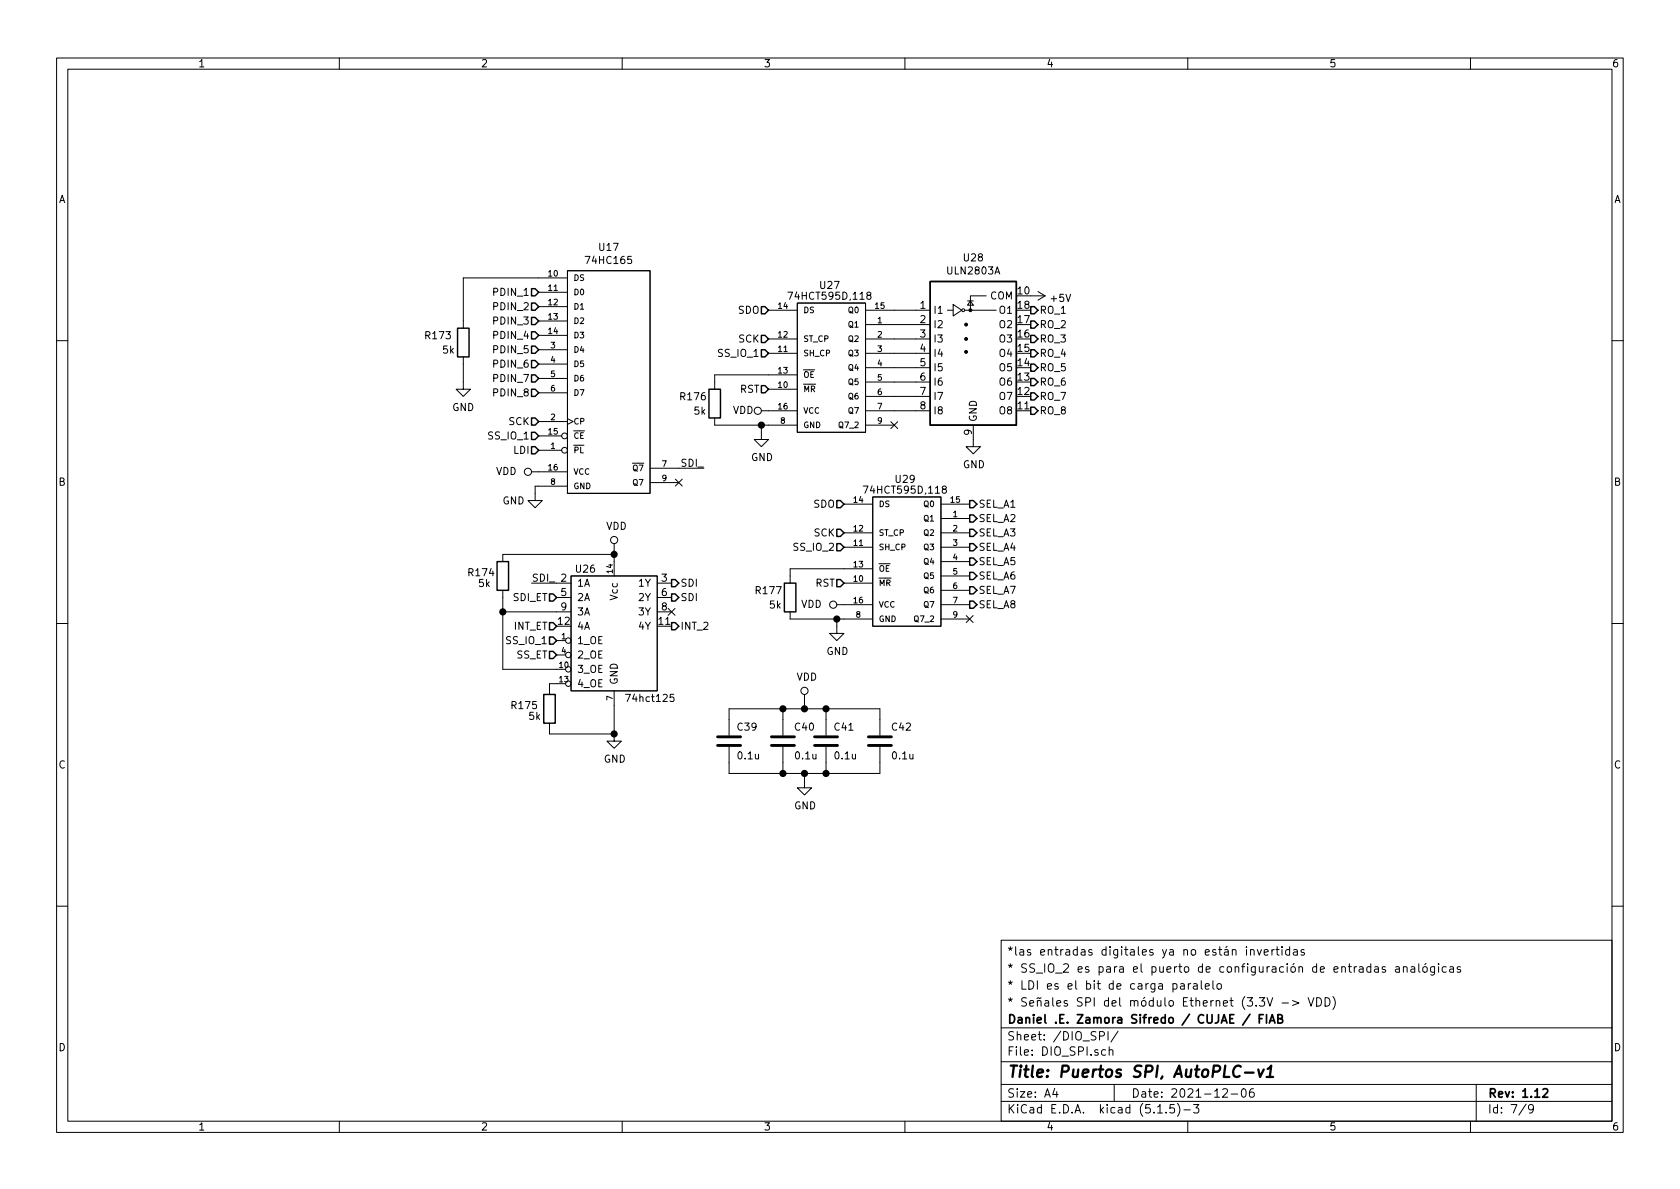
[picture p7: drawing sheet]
<svg xmlns="http://www.w3.org/2000/svg" width="297mm" height="210mm" viewBox="0 0 297 210" stroke-linecap="round" stroke-linejoin="round" font-family="sans-serif">
<g fill="none" stroke="#000" stroke-width=".18">
<path d="M10 10.3h277v189.9h-277zM12 12.2h273v186.1h-273zM60 10.3v1.9M110 10.3v1.9M160 10.3v1.9M210 10.3v1.9M260 10.3v1.9M95.2 51.7h5.1M95.2 54.2h5.1M95.2 56.8h5.1M95.2 59.3h5.1M100.3 47.9h14.6v39.3h-14.6z"/>
<path d="M100.3 49.1h-18.4v8.9M135.9 54.9h5.1M135.9 59.9h5.1M139.3 51.7h.8l-.5 1.2M141 53.6h12v22.8h-12zM153 54.9h11.5M153 57.4h11.5M153 59.9h11.5M153.5 52.2l-.2-.1v-.3l.4-.1 .3 .2-.1 .2-.5 .2-.1 .1v.4l.2 .1h.4l.1-.2v-.3l-.3-.2M167.5 54.9h1M168.5 53.8l1.6 1.1-1.6 1zM170.6 54.9h5.5"/>
<path d="M171.1 53.2h1M171.6 53.2l.5 .8h-1zM174.4 52.3h-2.8v2.6M182.2 52.3h2.6M183.5 51.6l1.3 .7M184.8 52.3l-1.3 .8M10 60.2h2M81.9 63.1v5.7h1.3l-1.3 1.3-1.3-1.3h1.3M95.2 79.6h4.1M95.2 77.1h4.1M95.2 74.5h5.1M95.2 61.8h5.1"/>
<path d="M95.2 64.4h5.1M95.2 66.9h5.1M95.2 69.5h5.1M100.3 74l1 .5-1 .6M126.4 73.9v1.3h14.6M134.6 75.2v2.5h1.3l-1.3 1.3-1.3-1.3h1.3M134.6 72.6h6.4M135.9 62.5h5.1M135.9 68.8h5.1M141 66.3h-14.6v2.5M153 76.4h.1M153 72.6h11.5"/>
<path d="M153 62.5h11.5M153 65h11.5M153 67.6h11.5M153 70.1h11.5M153 75.2h5.1M157.5 74.6l1.2 1.2M158.7 74.6l-1.2 1.2M172.1 75.2v3.8h1.3l-1.3 1.3-1.3-1.3h1.3M285 60.2h2M94 83.4h6.3M100.3 86h-5.7v2.5h1.3l-1.3 1.3-1.3-1.3h1.3M108.6 98h-19.7v1.3"/>
<path d="M108.6 96.1v5.7M114.9 82.8h9.6M114.9 85.3h5.1M119.4 84.7l1.2 1.2M120.6 84.7l-1.2 1.2M149.2 96.8h5.1M149.2 94.2h5.1M149.2 89.1h5.1M152.6 85.9h.9l-.6 1.3M154.3 87.9h12.1v22.8h-12.1zM166.4 91.7h5M166.4 96.8h5"/>
<path d="M166.4 94.2h5M166.4 89.1h5M166.4 99.3h5M166.9 86.5l-.3-.1v-.3l.5-.2 .2 .3v.2l-.6 .2-.1 .1v.4l.3 .1h.3l.1-.2v-.3l-.2-.2M10 110.3h2M88.9 104.4v14h11.1M88.9 108.2h12.1M94 103.1h7M97.2 100.6h.1M97.2 108.2h.1M98.4 113.3h1.6M98.4 115.8h1.6"/>
<path d="M98.4 105.7h2.6M101 101.8h15.2v20.4h-15.2zM116.2 103.1h2.5M116.2 105.7h2.5M116.2 108.2h2.5M118.1 107.6l1.3 1.2M119.4 107.6l-1.3 1.2M139.7 108.2v1.3h14.6M148 109.5v2.5h1.2l-1.2 1.3-1.3-1.3h1.3M148 106.9h6.3M149.2 103.1h5.1M154.3 100.6h-14.6v2.5"/>
<path d="M166.4 110.7h.1M166.4 106.9h5M166.4 101.8h5M166.4 104.4h5M166.4 109.5h5M170.8 108.9l1.3 1.2M172.1 108.9l-1.3 1.2M285 110.3h2M97.2 127.9v1.9h11.4M100 120.9h-2.8v1.9M108.6 129.8v1.3h1.3l-1.3 1.2-1.3-1.2h1.3M108.6 122.2v7.6"/>
<path d="M110.6 122.8h.9l-.6 1.2M119.1 122.8h-.6v.6l.1-.1h.5v.6l-.2 .1-.4-.1M128.9 130v-4.7h26.7v4.7M128.9 132.1v4.7h26.7v-4.7M138.4 125.3v4.7M138.4 132.1v4.7M142.2 136.8v2.5h1.3l-1.3 1.3-1.2-1.3h1.2M142.2 122.8v2.5M146 125.3v4.7M146 132.1v4.7M10 160.2h2M177 166.3h108v32h-108z"/>
<path d="M207.4 174l.4-.1 .3 .3v.6l-.3 .1-.4-.1M208.8 174h.5l.1 .9M209.4 174.3l-.5 .1a.29 .29 0 0 0-.2 .2 .29 .29 0 0 0 .2 .3l.5-.1M210.1 173.9v1M210.5 173.9l-.4 .3M211 174h.6l.1 .9M211.7 174.3l-.5 .1a.29 .29 0 0 0-.2 .2 .29 .29 0 0 0 .2 .3l.5-.1M212.4 173.4v1.3l.2 .2M213.1 174.4l.7-.1-.1-.3-.4-.1-.2 .2 .1 .7h.5M214.5 173.4v1.3l.2 .2M215.2 174.1l.3-.2 .4 .2v.7l-.2 .1-.5-.1zM220.4 167.4v.2"/>
<path d="M220.4 167.9v1M221.1 168l.2-.1 .4 .1v.9M221.1 167.9v1M222.3 167.9l.4 1 .3-1M223.5 168.4l.7-.1v-.3l-.5-.1-.2 .2 .1 .7h.6M224 176.4l.5 1.5 .5-1.5M224.9 167.9v1M225.3 167.9l-.4 .1v.2M225.6 167.9h.6M225.8 167.4v1.3l.4 .2M226.7 167.4v.2M226.7 177.4h1.1"/>
<path d="M226.7 167.9v1M228 168l-.4-.1-.3 .3 .1 .6 .2 .1 .4-.1M228 167.4v1.5M228.5 176.9l1.2 .5-1.2 .4M228.7 168h.6l.1 .9M229.4 168.3h-.5l-.2 .2 .2 .4 .5-.1M230.6 168l-.4-.1-.2 .2 .1 .2 .5 .2v.3h-.6M231.3 176.4l.5 1.5 .5-1.5M232.8 176.4a.76 .76 0 0 1 .9 .8 .76 .76 0 0 1-.9 .7zM234.3 176.4a.76 .76 0 0 1 .9 .8 .76 .76 0 0 1-.9 .7zM235.7 176.2a1.71 1.71 0 0 1 0 2.3M243.1 171h.5l.1 .9"/>
<path d="M243.7 171.3l-.5 .1-.2 .2 .2 .3h.5M244.9 171l-.3-.1-.2 .2v.3l.5 .1v.4h-.5M246.8 171h.6v.9M247.4 171.3l-.5 .1-.2 .2 .2 .3h.5M248.1 171.1l.1-.1a.37 .37 0 0 1 .6 .1v.8M248.1 170.9v1M249.5 171h.6v.9M250.1 171.3l-.5 .1a.29 .29 0 0 0-.2 .2 .29 .29 0 0 0 .2 .3h.5M250.9 170.4v1.3l.2 .2M251.6 171.1l.3-.2 .4 .2v.5l-.1 .3h-.3l-.3-.1zM252.1 170.4l-.2 .2M253.6 170.9v1.3l-.2 .2h-.4"/>
<path d="M253.6 171l-.4-.1-.3 .3 .1 .6 .2 .1h.4M254.4 170.4v.2M254.4 170.9v1M255.7 171l-.4-.1-.3 .3 .1 .6 .2 .1h.4M256.4 171h.5l.1 .9M257 171.3l-.5 .1a.29 .29 0 0 0-.2 .2 .29 .29 0 0 0 .2 .3h.5M258.2 171a.37 .37 0 0 0-.6 .1l.1 .3 .5 .1 .1 .1-.2 .3h-.5M285 160.2h2M60 198.3v1.9M110 198.3v1.9M160 198.3v1.9M177 194.8h108"/>
<path d="M177 191.8h108M177 187.8h108M177 181.8h108M186.5 192.5l-.4 1h1M186.8 193v1M194.4 183.2l.7-.1 .2-.2-.1-.3-.2-.2h-.6v1.5M195.5 185.7l-.5-.1-.2 .3v.6l.2 .1 .5-.1M195.9 182.4v1.5M196.1 185.7h.1a.37 .37 0 0 1 .6 .1v.8M196.1 185.1v1.5M197 191.8v3M197.7 182.3l-1.3 2"/>
<path d="M204.7 196.8h.8M206.2 196.7v.1M207.6 195.3h-.7l-.1 .7 .2-.1 .5 .1 .2 .2-.1 .5-.2 .1-.6-.1M208.2 195.1a1.71 1.71 0 0 1 0 2.3M209.3 196.3h1.2M210 198.3v1.9M211 195.3h1l-.5 .6 .4 .1v.7l-.2 .1-.7-.1M216.2 192.7l.2-.2h.4l.2 .5-.9 1h.9M217.7 193.5h1.1M219.6 192.7l.4-.2a.94 .94 0 0 1 0 1.5 .82 .82 0 0 1-.4-1.3zM221.6 192.5a.59 .59 0 0 0-.7 .7l.1 .7 .2 .1 .5-.1 .1-.5-.2-.2-.4-.1-.3 .3M260 198.3v1.9"/>
<path d="M261 191.8v6.5M269.8 195.2l-1.2 2M271.1 196l-.3 .3-.4-.1-.1-.2v-.4l.1-.2 .4-.1 .2 .2a1.19 1.19 0 0 1-.2 1.2l-.4 .1"/>
<circle cx="170.3" cy="54.9" r=".25"/>
<circle cx="99.8" cy="77.1" r=".51"/>
<circle cx="99.8" cy="79.6" r=".51"/>
<circle cx="134" cy="72.6" r=".63"/>
<circle cx="93.3" cy="83.4" r=".63"/>
<circle cx="108.6" cy="95.5" r=".63"/>
<circle cx="100.5" cy="115.8" r=".48"/>
<circle cx="100.5" cy="113.3" r=".48"/>
<circle cx="100.5" cy="118.4" r=".48"/>
<circle cx="147.3" cy="106.9" r=".63"/>
<circle cx="100.5" cy="120.9" r=".48"/>
<circle cx="142.2" cy="122.2" r=".63"/>
</g>
<path d="M221 179.3l-1.3 2M223.4 179.4h-.7v1.5M223.9 179.4v1.5M222.7 180.1h.4M224.4 180.9l.5-1.5 .5 1.5M224.6 180.5h.7M225.9 180.1h.5l.2-.1 .1-.3-.3-.3h-.5v1.5h.6l.3-.3a.41 .41 0 0 0-.4-.5M272.8 192.7l.2-.2h.4l.3 .5-1 1h1" fill="none" stroke="#000" stroke-width=".3"/>
<path d="M220.1 189.7h1.5M222.5 189.1l.3 1.3 .6-1.3M224 190.4h1.1M224.1 189l.7-.6-.3 2" fill="none" stroke="#000" stroke-width=".41"/>
<g fill="none" stroke="#000" stroke-width=".25">
<path d="M80.9 58h2v5.1h-2zM94 58.7h.6l.6 .6-.6 .6h-.6zM94 56.1h.6l.6 .7-.6 .6h-.6zM94 53.6h.6l.6 .6-.6 .7h-.6zM94 51h.6l.6 .7-.6 .6h-.6zM134.6 59.3h.7l.6 .6-.6 .7h-.7zM134.6 54.2h.7l.6 .7-.6 .6h-.7zM164.5 49.8h15.2v25.4h-15.2zM182.2 59.3h.7l.6 .6-.6 .7h-.7zM182.2 56.8h.7l.6 .6-.6 .6h-.7zM182.2 54.2h.7l.6 .7-.6 .6h-.7zM94 73.9h.6l.6 .6-.6 .7h-.6z"/>
<path d="M94 68.8h.6l.6 .7-.6 .6h-.6zM94 66.3h.6l.6 .6-.6 .7h-.6zM94 63.7h.6l.6 .7-.6 .6h-.6zM94 61.2h.6l.6 .6-.6 .7h-.6zM94 76.4h.6l.6 .7-.6 .6h-.6zM94 79h.6l.6 .6-.6 .7h-.6zM125.3 68.8h2.1v5.1h-2.1zM134.6 61.8h.7l.6 .7-.6 .6h-.7zM134.6 68.2h.7l.6 .6-.6 .7h-.7zM182.2 66.9h.7l.6 .7-.6 .6h-.7zM182.2 64.4h.7l.6 .6-.6 .7h-.7zM182.2 61.8h.7l.6 .7-.6 .6h-.7z"/>
<path d="M182.2 69.5h.7l.6 .6-.6 .6h-.7zM182.2 72h.7l.6 .6-.6 .7h-.7zM87.9 99.3h2v5.1h-2zM148 93.6h.6l.6 .6-.6 .7h-.6zM148 88.5h.6l.6 .6-.6 .7h-.6zM148 96.1h.6l.6 .7-.6 .6h-.6zM171.4 88.5h.7l.6 .6-.6 .7h-.7zM171.4 91.1h.7l.6 .6-.6 .6h-.7zM171.4 98.7h.7l.6 .6-.6 .6h-.7zM171.4 96.1h.7l.6 .7-.6 .6h-.7zM171.4 93.6h.7l.6 .6-.6 .7h-.7zM97.2 115.2h.6l.6 .6-.6 .7h-.6z"/>
<path d="M97.2 110.1h.6l.6 .6-.6 .7h-.6zM97.2 105h.6l.6 .7-.6 .6h-.6zM97.2 112.6h.6l.6 .7-.6 .6h-.6zM118.7 102.5h.7l.6 .6-.6 .7h-.7zM118.7 110.1h.7l.6 .6-.6 .7h-.7zM118.7 105h.7l.6 .7-.6 .6h-.7zM138.7 103.1h2v5.1h-2zM148 102.5h.6l.6 .6-.6 .7h-.6zM171.4 106.3h.7l.6 .6-.6 .7h-.7zM171.4 103.8h.7l.6 .6-.6 .6h-.7zM171.4 101.2h.7l.6 .6-.6 .7h-.7zM96.1 122.8h2.1v5.1h-2.1z"/>
</g>
<g fill="#000" stroke="#000" stroke-width=".18">
<circle cx="170.8" cy="57.4" r=".25"/>
<circle cx="170.8" cy="59.9" r=".25"/>
<circle cx="171.6" cy="54.9" r=".25"/>
<circle cx="170.8" cy="62.2" r=".25"/>
</g>
<path d="M126.9 131.8h4M126.9 130.3h4M136.4 131.8h4.1M136.4 130.3h4.1M144 131.8h4.1M144 130.3h4.1M153.5 131.8h4.1M153.5 130.3h4.1" fill="none" stroke="#000" stroke-width=".51"/>
<g fill="#000" stroke="#000" stroke-width=".25">
<circle cx="134.6" cy="75.2" r=".51"/>
<circle cx="108.6" cy="98" r=".51"/>
<circle cx="88.9" cy="108.2" r=".51"/>
<circle cx="148" cy="109.5" r=".51"/>
<circle cx="108.6" cy="129.8" r=".51"/>
<circle cx="138.4" cy="125.3" r=".51"/>
<circle cx="138.4" cy="136.8" r=".51"/>
<circle cx="142.2" cy="125.3" r=".51"/>
<circle cx="142.2" cy="136.8" r=".51"/>
<circle cx="146.1" cy="125.3" r=".51"/>
<circle cx="146.1" cy="136.8" r=".51"/>
</g>
<text font-size="2.8" x="178" y="190.5">Title: Puertos SPI, AutoPLC-v1</text>
<g font-size="2.1">
<text x="178" y="172">* SS_IO_2 es para el puerto de configuración de entradas analógicas</text>
<text x="178" y="169">*las entradas digitales ya no están invertidas</text>
<text x="178" y="178">* Señales SPI del módulo Ethernet (3.3V -&gt; VDD)</text>
<text x="178" y="175">* LDI es el bit de carga paralelo</text>
<text x="178" y="184">Sheet: /DIO_SPI/</text>
<text x="178" y="181">Daniel .E. Zamora Sifredo / CUJAE / FIAB</text>
<text x="178" y="186.7">File: DIO_SPI.sch</text>
<text x="178" y="196.9">KiCad E.D.A. kicad (5.1.5)-3</text>
<text x="178" y="194.1">Size: A4</text>
<text x="200" y="194.1">Date: 2021-12-06</text>
<text x="263" y="194.1">Rev: 1.12</text>
<text x="263" y="196.9">Id: 7/9</text>
</g>
<g font-size="1.8">
<text x="35" y="11.9">1</text>
<text x="85" y="11.9">2</text>
<text x="135" y="11.9">3</text>
<text x="185" y="11.9">4</text>
<text x="235" y="11.9">5</text>
<text x="285" y="11.9">6</text>
<text x="10.4" y="35.9">A</text>
<text x="285.4" y="35.9">A</text>
<text x="103.9" y="46.7">74HC165</text>
<text x="106" y="44.4">U17</text>
<text x="170.5" y="46.2">U28</text>
<text x="87.5" y="52.3">PDIN_1</text>
<text x="140.1" y="53">74HCT595D,118</text>
<text x="145.1" y="51.1">U27</text>
<text x="167.7" y="48.5">ULN2803A</text>
<text x="175.1" y="53">COM</text>
<text x="180" y="52.1">10</text>
<text x="185.9" y="53.4">+5V</text>
<text x="75.3" y="60">R173</text>
<text x="87.5" y="59.9">PDIN_4</text>
<text x="87.5" y="57.4">PDIN_3</text>
<text x="87.5" y="54.9">PDIN_2</text>
<text x="130.5" y="55.5">SDO</text>
<text x="162.7" y="54.6">1</text>
<text x="162.7" y="57.1">2</text>
<text x="162.7" y="59.7">3</text>
<text x="165" y="55.5">I1</text>
<text x="165" y="58">I2</text>
<text x="176.8" y="58">O2</text>
<text x="176.8" y="55.5">O1</text>
<text x="180" y="59.7">16</text>
<text x="180" y="57.1">17</text>
<text x="180" y="54.6">18</text>
<text x="183.8" y="58">RO_2</text>
<text x="183.8" y="55.5">RO_1</text>
<text x="78.3" y="62.5">5k</text>
<text x="87.5" y="65">PDIN_6</text>
<text x="87.5" y="62.5">PDIN_5</text>
<text x="127.2" y="63.1">SS_IO_1</text>
<text x="130.6" y="60.6">SCK</text>
<text x="162.7" y="62.2">4</text>
<text x="162.7" y="64.8">5</text>
<text x="165" y="60.6">I3</text>
<text x="165" y="63.1">I4</text>
<text x="165" y="65.7">I5</text>
<text x="176.8" y="65.7">O5</text>
<text x="176.8" y="63.1">O4</text>
<text x="176.8" y="60.6">O3</text>
<text x="180" y="64.8">14</text>
<text x="180" y="62.2">15</text>
<text x="183.8" y="65.7">RO_5</text>
<text x="183.8" y="63.1">RO_4</text>
<text x="183.8" y="60.6">RO_3</text>
<text x="87.5" y="70.1">PDIN_8</text>
<text x="87.5" y="67.6">PDIN_7</text>
<text x="120.4" y="70.8">R176</text>
<text x="130.8" y="69.5">RST</text>
<text x="162.7" y="67.3">6</text>
<text x="162.7" y="69.8">7</text>
<text x="165" y="68.2">I6</text>
<text x="165" y="70.7">I7</text>
<text x="176.8" y="70.7">O7</text>
<text x="176.8" y="68.2">O6</text>
<text x="180" y="69.8">12</text>
<text x="180" y="67.3">13</text>
<text x="183.8" y="68.2">RO_6</text>
<text x="183.8" y="70.7">RO_7</text>
<text x="80" y="72.7">GND</text>
<text x="86.5" y="77.7">SS_IO_1</text>
<text x="90" y="75.2">SCK</text>
<text x="122.8" y="73.3">5k</text>
<text x="129.6" y="73.2">VDD</text>
<text x="162.7" y="72.4">8</text>
<text x="165" y="73.3">I8</text>
<text x="171.8" y="76.9" transform="rotate(-90 171.8 76.9)">9</text>
<text x="172.7" y="74.7" transform="rotate(-90 172.7 74.7)">GND</text>
<text x="176.8" y="73.3">O8</text>
<text x="180" y="72.4">11</text>
<text x="183.8" y="73.3">RO_8</text>
<text x="87.7" y="84">VDD</text>
<text x="90.9" y="80.3">LDI</text>
<text x="120.5" y="82.5">SDI_</text>
<text x="132.8" y="81.5">GND</text>
<text x="170.3" y="82.8">GND</text>
<text x="10.4" y="85.9">B</text>
<text x="88.8" y="89.2">GND</text>
<text x="143.9" y="89.8">SDO</text>
<text x="153.4" y="87.3">74HCT595D,118</text>
<text x="158.4" y="85.4">U29</text>
<text x="173" y="89.8">SEL_A1</text>
<text x="285.4" y="85.9">B</text>
<text x="107.2" y="93.7">VDD</text>
<text x="144" y="94.9">SCK</text>
<text x="173" y="92.3">SEL_A2</text>
<text x="173" y="94.9">SEL_A3</text>
<text x="83" y="101.9">R174</text>
<text x="101.9" y="101.3">U26</text>
<text x="140.5" y="97.4">SS_IO_2</text>
<text x="173" y="99.9">SEL_A5</text>
<text x="173" y="97.4">SEL_A4</text>
<text x="84.7" y="103.8">5k</text>
<text x="90.7" y="106.3">SDI_ET</text>
<text x="94" y="102.9">SDI_</text>
<text x="99.2" y="102.9">2</text>
<text x="99.2" y="105.4">5</text>
<text x="99.2" y="107.9">9</text>
<text x="102" y="103.8">1A</text>
<text x="102" y="106.3">2A</text>
<text x="109.2" y="106" transform="rotate(-90 109.2 106)">Vcc</text>
<text x="113" y="103.8">1Y</text>
<text x="113" y="106.3">2Y</text>
<text x="117" y="102.9">3</text>
<text x="117" y="105.4">6</text>
<text x="117" y="107.9">8</text>
<text x="120.3" y="103.8">SDI</text>
<text x="120.3" y="106.3">SDI</text>
<text x="133.8" y="105.1">R177</text>
<text x="136.1" y="107.6">5k</text>
<text x="141.6" y="107.5">VDD</text>
<text x="144.2" y="103.8">RST</text>
<text x="173" y="107.6">SEL_A8</text>
<text x="173" y="105">SEL_A7</text>
<text x="173" y="102.5">SEL_A6</text>
<text x="89.7" y="113.9">SS_IO_1</text>
<text x="90.8" y="111.4">INT_ET</text>
<text x="98.7" y="110.5">12</text>
<text x="102" y="113.9">1_OE</text>
<text x="102" y="111.4">4A</text>
<text x="102" y="108.8">3A</text>
<text x="113" y="111.4">4Y</text>
<text x="113" y="108.8">3Y</text>
<text x="116.5" y="110.5">11</text>
<text x="120.3" y="111.4">INT_2</text>
<text x="91.3" y="116.5">SS_ET</text>
<text x="102" y="119">3_OE</text>
<text x="102" y="116.5">2_OE</text>
<text x="146.1" y="115.8">GND</text>
<text x="90.6" y="125.4">R175</text>
<text x="102" y="121.5">4_OE</text>
<text x="109.2" y="121.2" transform="rotate(-90 109.2 121.2)">GND</text>
<text x="111.2" y="124.1">74hct125</text>
<text x="140.8" y="120.4">VDD</text>
<text x="93.6" y="127.3">5k</text>
<text x="130.5" y="129.2">C39</text>
<text x="140.6" y="129.2">C40</text>
<text x="147.6" y="129.2">C41</text>
<text x="157.8" y="129.2">C42</text>
<text x="10.4" y="135.9">C</text>
<text x="106.8" y="134.9">GND</text>
<text x="130.6" y="134.3">0.1u</text>
<text x="140.7" y="134.3">0.1u</text>
<text x="147.7" y="134.3">0.1u</text>
<text x="157.9" y="134.3">0.1u</text>
<text x="285.4" y="135.9">C</text>
<text x="140.4" y="143.1">GND</text>
<text x="10.4" y="185.9">D</text>
<text x="285.4" y="185.9">D</text>
<text x="35" y="199.9">1</text>
<text x="85" y="199.9">2</text>
<text x="135" y="199.9">3</text>
<text x="185" y="199.9">4</text>
<text x="235" y="199.9">5</text>
<text x="285" y="199.9">6</text>
</g>
<g font-size="1.4">
<text x="97" y="48.9">10</text>
<text x="97" y="51.4">11</text>
<text x="97" y="54">12</text>
<text x="101.3" y="49.7">DS</text>
<text x="101.3" y="52.2">D0</text>
<text x="97" y="56.5">13</text>
<text x="97" y="59">14</text>
<text x="101.3" y="54.7">D1</text>
<text x="101.3" y="57.3">D2</text>
<text x="101.3" y="59.8">D3</text>
<text x="137.6" y="59.7">12</text>
<text x="137.6" y="54.6">14</text>
<text x="142" y="55.4">DS</text>
<text x="150.1" y="57.9">Q1</text>
<text x="150.1" y="55.4">Q0</text>
<text x="154.8" y="54.6">15</text>
<text x="155.2" y="57.1">1</text>
<text x="155.2" y="59.7">2</text>
<text x="97.4" y="61.6">3</text>
<text x="97.4" y="64.1">4</text>
<text x="101.3" y="62.4">D4</text>
<text x="101.3" y="64.9">D5</text>
<text x="137.6" y="62.2">11</text>
<text x="142" y="63">SH_CP</text>
<text x="142" y="60.4">ST_CP</text>
<text x="150.1" y="60.4">Q2</text>
<text x="150.1" y="63">Q3</text>
<text x="150.1" y="65.5">Q4</text>
<text x="155.2" y="62.2">3</text>
<text x="155.2" y="64.8">4</text>
<text x="97.4" y="66.7">5</text>
<text x="97.4" y="69.2">6</text>
<text x="101.3" y="67.4">D6</text>
<text x="101.3" y="70">D7</text>
<text x="137.6" y="68.6">10</text>
<text x="137.6" y="66">13</text>
<text x="142" y="69.3">MR</text>
<text x="142" y="66.8">OE</text>
<text x="150.1" y="68.1">Q5</text>
<text x="150.1" y="70.6">Q6</text>
<text x="155.2" y="67.3">5</text>
<text x="155.2" y="69.8">6</text>
<text x="97" y="76.8">15</text>
<text x="97.4" y="74.3">2</text>
<text x="101.3" y="77.6">CE</text>
<text x="101.3" y="75.1">CP</text>
<text x="137.6" y="72.4">16</text>
<text x="138" y="74.9">8</text>
<text x="142" y="73.1">VCC</text>
<text x="142" y="75.7">GND</text>
<text x="148.6" y="75.7">Q7_2</text>
<text x="150.1" y="73.1">Q7</text>
<text x="155.2" y="72.4">7</text>
<text x="155.2" y="74.9">9</text>
<text x="97" y="83.2">16</text>
<text x="97.4" y="79.4">1</text>
<text x="101.3" y="80.1">PL</text>
<text x="101.3" y="83.9">VCC</text>
<text x="112" y="83.3">Q7</text>
<text x="117.1" y="82.5">7</text>
<text x="97.4" y="85.7">8</text>
<text x="101.3" y="86.5">GND</text>
<text x="112" y="85.8">Q7</text>
<text x="117.1" y="85.1">9</text>
<text x="151" y="88.9">14</text>
<text x="155.3" y="89.7">DS</text>
<text x="163.5" y="89.7">Q0</text>
<text x="168.1" y="88.9">15</text>
<text x="151" y="94">12</text>
<text x="155.3" y="94.7">ST_CP</text>
<text x="163.5" y="92.2">Q1</text>
<text x="163.5" y="94.7">Q2</text>
<text x="168.5" y="91.4">1</text>
<text x="168.5" y="94">2</text>
<text x="108.3" y="101.3" transform="rotate(-90 108.3 101.3)">14</text>
<text x="151" y="96.5">11</text>
<text x="151" y="100.3">13</text>
<text x="155.3" y="97.3">SH_CP</text>
<text x="155.3" y="101.1">OE</text>
<text x="163.5" y="97.3">Q3</text>
<text x="163.5" y="99.8">Q4</text>
<text x="168.5" y="96.5">3</text>
<text x="168.5" y="99.1">4</text>
<text x="168.5" y="101.6">5</text>
<text x="151" y="102.9">10</text>
<text x="151" y="106.7">16</text>
<text x="155.3" y="103.6">MR</text>
<text x="155.3" y="107.4">VCC</text>
<text x="163.5" y="102.4">Q5</text>
<text x="163.5" y="104.9">Q6</text>
<text x="163.5" y="107.4">Q7</text>
<text x="168.5" y="104.1">6</text>
<text x="168.5" y="106.7">7</text>
<text x="99.3" y="113">1</text>
<text x="151.4" y="109.2">8</text>
<text x="155.3" y="110">GND</text>
<text x="161.9" y="110">Q7_2</text>
<text x="168.5" y="109.2">9</text>
<text x="98.9" y="118.1">10</text>
<text x="99.3" y="115.6">4</text>
<text x="98.9" y="120.6">13</text>
<text x="108.3" y="123.8" transform="rotate(-90 108.3 123.8)">7</text>
</g>
</svg>
